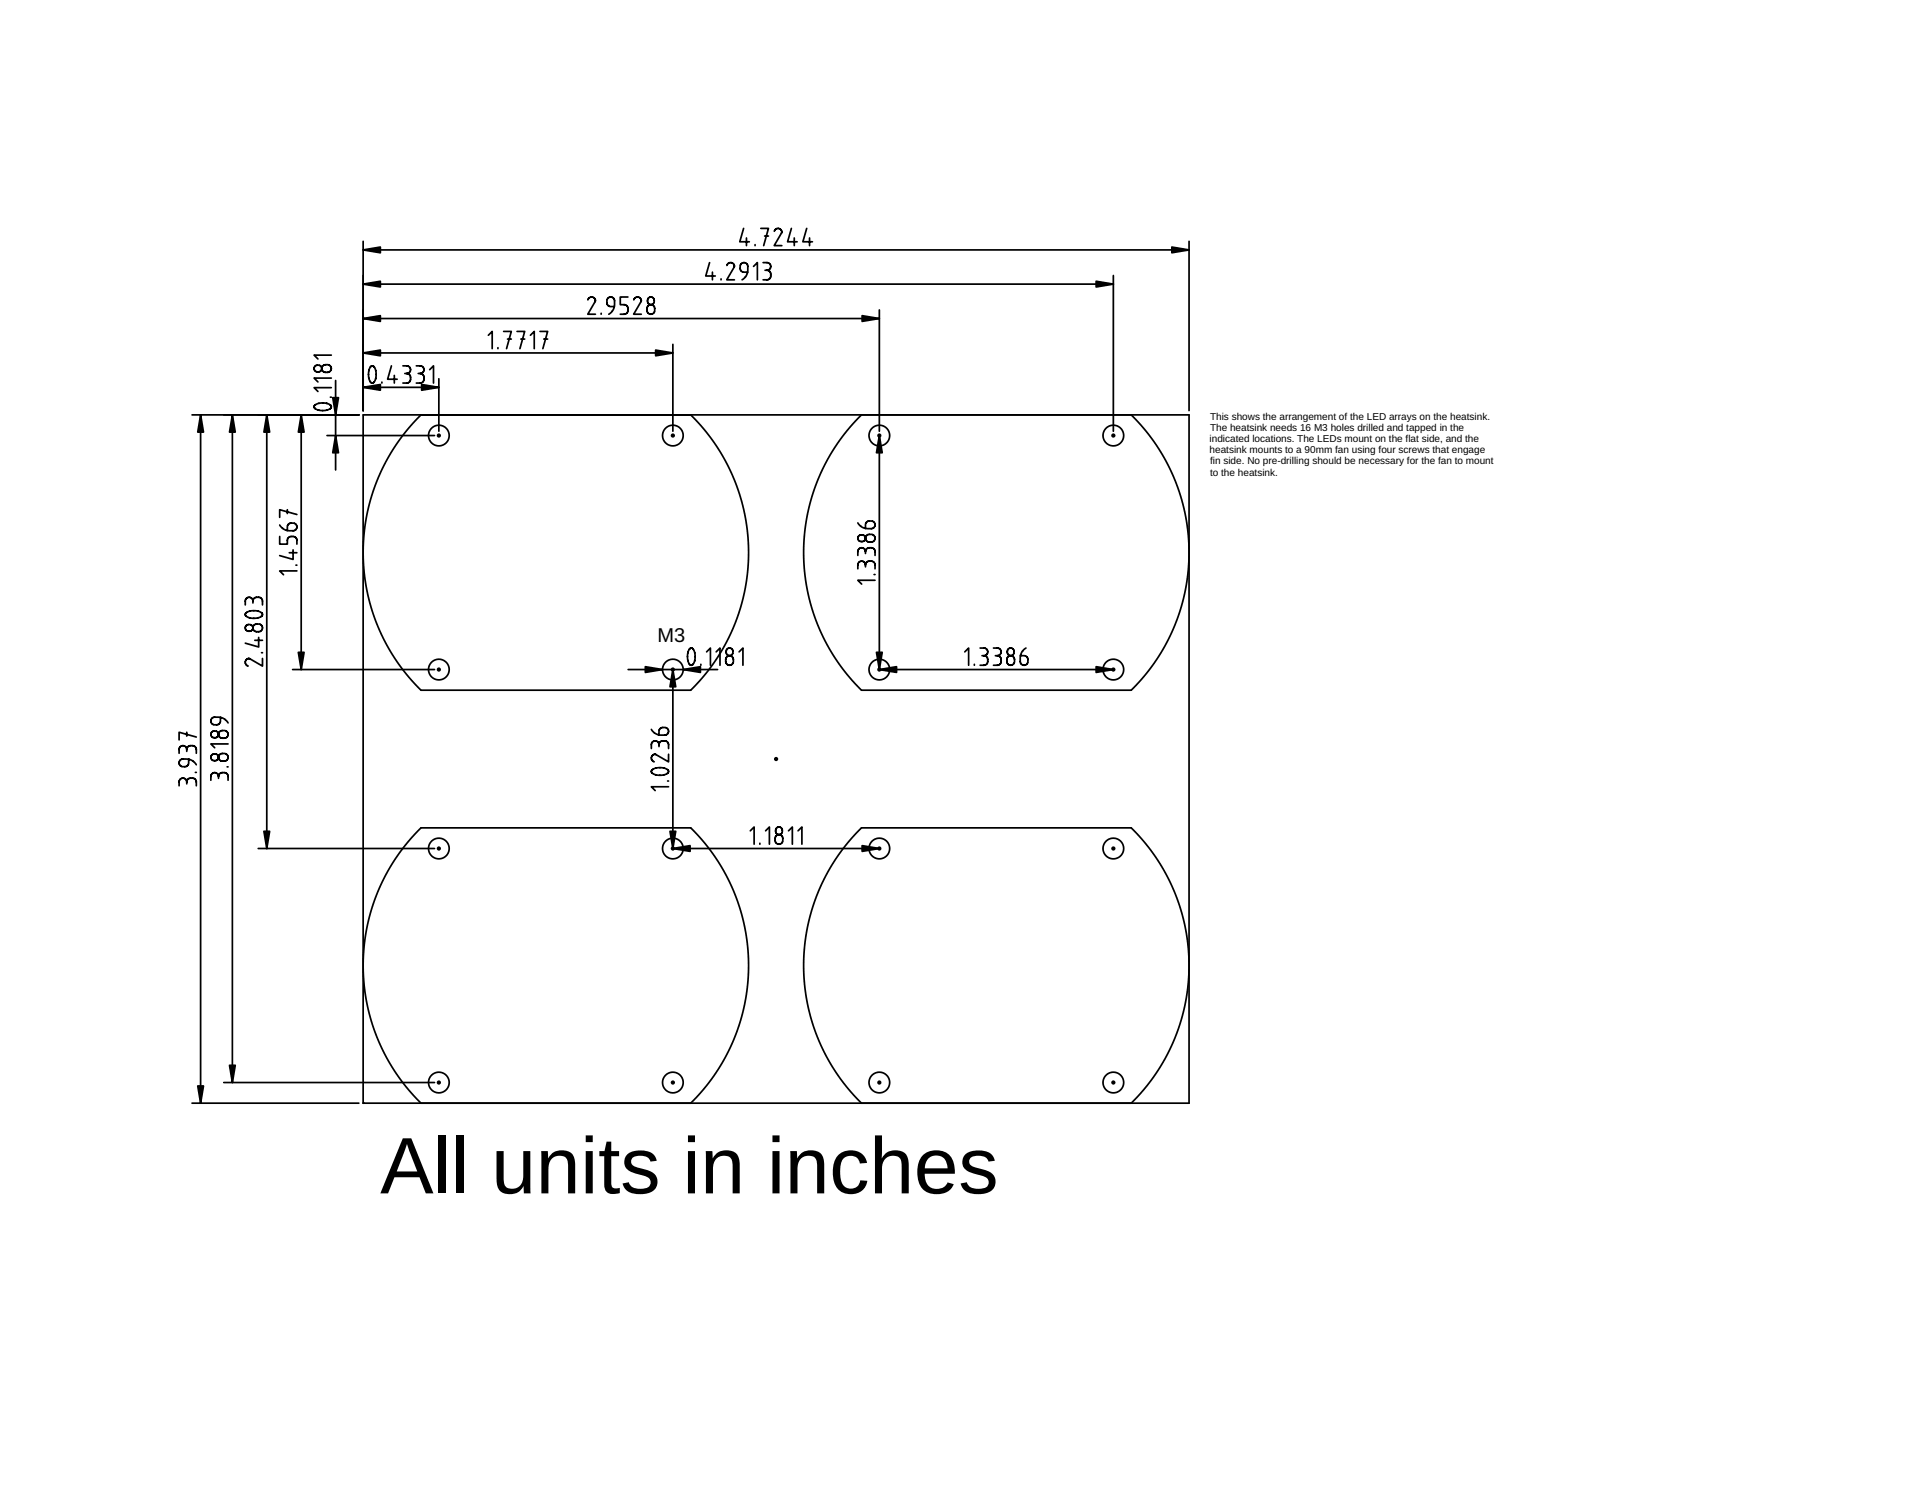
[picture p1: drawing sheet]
<svg xmlns="http://www.w3.org/2000/svg" width="279mm" height="216mm" viewBox="0 0 279 216" stroke-linecap="round" stroke-linejoin="round" font-family="sans-serif">
<g fill="none" stroke="#000" stroke-width=".25">
<path d="M52.8 35.1v24.6M52.8 36.3h120M103.1 38.2l-.6 1.9h1.4M103.5 39.5v1.2M105.6 38.6a.54 .54 0 0 1 .7-.4 .54 .54 0 0 1 .4 .6l-1.1 1.9h1.1M108 33.2l-.5 1.9h1.4M108.5 34.6v1.1M108.6 39.5h-.5a.56 .56 0 0 1-.6-.5v-.3a.56 .56 0 0 1 .6-.5 .56 .56 0 0 1 .6 .5l-.1 .8a1.67 1.67 0 0 1-.8 1.2M109.5 38.7l.5-.5v2.5M109.7 35.5v.2M110.5 33.2h1.2l-.7 2.5M110.9 38.2h.5a.56 .56 0 0 1 .6 .5 .56 .56 0 0 1-.6 .6"/>
<path d="M111.1 34.3h.6M111.2 39.3h.2M111.4 39.3a.56 .56 0 0 1 .6 .5v.3a.56 .56 0 0 1-.6 .6h-.5M112.5 33.6a.54 .54 0 0 1 .6-.4 .54 .54 0 0 1 .5 .6l-1.1 1.9h1.1M115 33.2l-.6 1.9h1.4M115.4 34.6v1.1M117.2 33.2l-.5 1.9h1.3M117.6 34.6v1.1M172.8 35.1v24.6M45.7 58.9a1.74 1.74 0 0 1 2.4 .2v.1a1.84 1.84 0 0 1-2.5 0zM45.8 59.3h.1M46.9 53.2l.3-.2h.4a.56 .56 0 0 1 .5 .5 .56 .56 0 0 1-.5 .6h-.3a.56 .56 0 0 1-.5-.3 .56 .56 0 0 1 .1-.6z"/>
<path d="M48 57.7h.1M48.1 56.3h-2.5l.6 .6M48.1 54.9h-2.5l.6 .6M48.1 51.6h-2.5l.6 .6M48.8 55.3v13M52.8 56.3h11M52.8 51.3h45M52.8 46.3h75M52.8 41.3h109M53.8 53.3h.1M53.9 53.2h.3a1.81 1.81 0 0 1 0 2.4h-.2a1.91 1.91 0 0 1-.1-2.4zM55.5 55.5v.2"/>
<path d="M56.9 53.2l-.6 1.9h1.4M57.3 54.5v1.2M58.5 53.2h.6a.56 .56 0 0 1 .6 .5 .56 .56 0 0 1-.6 .6M58.8 54.3h.3M59.1 54.3a.56 .56 0 0 1 .6 .5v.3a.56 .56 0 0 1-.6 .6h-.6M60.5 53.2h.5a.56 .56 0 0 1 .6 .5 .56 .56 0 0 1-.6 .6M60.8 54.3h.2M61 54.3a.56 .56 0 0 1 .6 .5v.3a.56 .56 0 0 1-.6 .6h-.5M62.4 53.7l.6-.5v2.5M63.8 55v7.7M71 48.7l.5-.5v2.5M72.3 50.5v.2"/>
<path d="M73.2 48.2h1.1l-.7 2.5M73.7 49.3h.6M75.1 48.2h1.1l-.7 2.5M75.7 49.3h.5M77.1 48.7l.5-.5v2.5M78.5 48.2h1.1l-.7 2.5M79 49.3h.6M85.4 43.6a.56 .56 0 0 1 .6-.4 .56 .56 0 0 1 .5 .4M86.5 43.6h.1M86.5 43.6v.2l-1.1 1.9h1.1M87.3 45.5v.2M89.3 44.5h-.6a.56 .56 0 0 1-.5-.5v-.3a.56 .56 0 0 1 .5-.5 .56 .56 0 0 1 .6 .5v.8a1.67 1.67 0 0 1-.8 1.2"/>
<path d="M91.2 43.2h-1.1v1.1h.6a.56 .56 0 0 1 .5 .5v.3a.56 .56 0 0 1-.5 .6h-.6M92.1 43.6a.56 .56 0 0 1 .5-.4 .56 .56 0 0 1 .6 .4M93.2 43.6h.1M93.2 43.6l-.1 .2-1 1.9h1.1M94.2 44.4a.56 .56 0 0 1 .6-.1 .56 .56 0 0 1 .3 .5v.3a.56 .56 0 0 1-.5 .6 .56 .56 0 0 1-.6-.6v-.4zM97.8 50v12.7M104.8 40.5v.2M127.8 45v17.7M161.8 40v22.7M27.9 60.3h24.2M29.1 60.3v100M33.8 60.3v97"/>
<path d="M38.8 60.3v63M40.6 76.3a1.67 1.67 0 0 0 1.5 .8h.5a.56 .56 0 0 0 .5-.5 .56 .56 0 0 0-.5-.6h-.3a.56 .56 0 0 0-.6 .6v.5M40.6 77.9v1.2h1.1v-.6a.56 .56 0 0 1 .6-.6h.3a.56 .56 0 0 1 .5 .6v.6M41.7 74.1v.5M42.6 79.9v1.4l-2-.6M43.1 74.8l-2.5-.7v1.1M43.8 60.3v37M47.5 63.3h15.6M52.8 60.3h120v100h-120zM61.2 60.3l-2 2.1-1.6 2.1-1.4 2.4-1.3 2.5-.9 2.7-.7 2.7-.4 2.8-.1 2.7 .1 2.8 .4 2.7 .7 2.8 1 2.5 1.1 2.5 1.5 2.4 1.7 2.2 1.9 2.1h39.2l.4-.4 1.8-2.1 1.6-2.2 1.4-2.4 1.2-2.5 .9-2.6 .6-2.7 .4-2.7 .1-2.7-.2-2.8-.4-2.7-.7-2.6-1-2.6-1.2-2.4-1.4-2.4-1.6-2.1-1.9-2.1M124.6 76a1.67 1.67 0 0 0 1.5 .8h.5a.56 .56 0 0 0 .5-.5 .56 .56 0 0 0-.5-.6h-.3a.56 .56 0 0 0-.6 .6v.5M125.2 60.3l-2 2.1-1.6 2.1-1.5 2.5-1.2 2.4-.9 2.7-.7 2.7-.4 2.8-.1 2.7 .1 2.7 .4 2.8 .7 2.8 1 2.5 1.2 2.6 1.4 2.3 1.7 2.2 1.9 2.1h39.2l.4-.4 1.8-2.2 1.6-2.2 1.4-2.3 1.2-2.5 .9-2.6 .6-2.7 .4-2.7 .1-2.7-.2-2.8-.4-2.7-.7-2.6-1-2.6-1.2-2.4-1.4-2.4-1.6-2.1-1.9-2.1"/>
<path d="M125.9 77.8l.3-.1 .4-.1a.56 .56 0 0 1 .5 .6 .56 .56 0 0 1-.5 .6h-.3a.56 .56 0 0 1-.5-.4 .56 .56 0 0 1 .1-.6zM127.8 63.3v34h34M35.8 89.5h.1M36.1 95.7a.56 .56 0 0 0-.5 .5 .56 .56 0 0 0 .5 .6M36.1 95.7h.1M36.7 87.3a.56 .56 0 0 0-.5-.5 .56 .56 0 0 0-.6 .5v.6M36.7 87.3a.56 .56 0 0 1 .6-.5h.3a.56 .56 0 0 1 .5 .5v.6M36.7 87.3v.3M36.9 90.8l.3-.1h.4a.56 .56 0 0 1 .5 .5 .56 .56 0 0 1-.5 .6h-.3a.56 .56 0 0 1-.5-.4 .56 .56 0 0 1 .1-.6zM37 93h1.1M37.6 92.6v1.4l-2-.6M38 94.8h.1"/>
<path d="M38 89a1.77 1.77 0 0 0-2.4 .2l.2 .3M38 89h.1M38 89l.1 .4a1.23 1.23 0 0 1-1.4 .4h-.5l-.4-.3M38.1 95.7v1.1l-1.8-1.1h-.2M42 80.3h1.1M42.5 97.3h20.6M43 82.1h.1M43.1 82.9h-2.5l.6 .6M91.3 97.3h13M97.8 97.3v26h30M100.2 94.3a1.77 1.77 0 0 0 .2 2.4l.3-.2M100.2 94.3l.3-.1a1.23 1.23 0 0 1 .5 1.3l-.1 .5-.2 .5"/>
<path d="M100.2 94.3h.1M100.7 96.5h.1M101.8 96.5v.2M102.7 94.7l.5-.5v2.5M104.1 94.7l.5-.5v2.5M105.6 95.4a.56 .56 0 0 1 .6-.1 .56 .56 0 0 1 .4 .5v.3a.56 .56 0 0 1-.6 .6 .56 .56 0 0 1-.6-.6l.1-.4zM107.4 94.7l.5-.5v2.5M125.7 82.1a.56 .56 0 0 0-.5-.6 .56 .56 0 0 0-.6 .6v.5M125.7 82.1a.56 .56 0 0 1 .6-.6h.3a.56 .56 0 0 1 .5 .6v.5M125.7 80.1a.56 .56 0 0 0-.5-.5 .56 .56 0 0 0-.6 .5v.6M125.7 80.1a.56 .56 0 0 1 .6-.5h.3a.56 .56 0 0 1 .5 .5v.6M125.7 80.1v.3"/>
<path d="M125.7 82.1v.3M127 83.5h.1M127.1 84.3h-2.5l.6 .6M140.2 94.7l.5-.5v2.5M141.6 96.5v.2M142.4 94.2h.6a.56 .56 0 0 1 .5 .5 .56 .56 0 0 1-.5 .6M142.7 95.3h.3M143 95.3a.56 .56 0 0 1 .5 .5v.3a.56 .56 0 0 1-.5 .6h-.6M144.3 94.2h.6a.56 .56 0 0 1 .6 .5 .56 .56 0 0 1-.6 .6M144.6 95.3h.3M144.9 95.3a.56 .56 0 0 1 .6 .5v.3a.56 .56 0 0 1-.6 .6h-.6M146.5 95.4a.56 .56 0 0 1 .6-.1 .56 .56 0 0 1 .3 .5v.3a.56 .56 0 0 1-.6 .6 .56 .56 0 0 1-.5-.6v-.4z"/>
<path d="M149.1 94.2a1.67 1.67 0 0 0-.9 1.4v.5a.56 .56 0 0 0 .6 .6 .56 .56 0 0 0 .5-.6v-.3a.56 .56 0 0 0-.5-.5h-.5M27.1 113.6a.56 .56 0 0 0-.5-.5 .56 .56 0 0 0-.6 .5v.6M27.1 113.6a.56 .56 0 0 1 .6-.5h.3a.56 .56 0 0 1 .5 .5v.6M27.1 108.9a.56 .56 0 0 0-.5-.6 .56 .56 0 0 0-.6 .6v.5M27.1 108.9a.56 .56 0 0 1 .6-.6h.3a.56 .56 0 0 1 .5 .6v.5M27.1 106.4v.5M27.1 108.9v.3M27.1 113.6v.3M27.4 110.3v.5a.56 .56 0 0 1-.5 .6h-.3a.56 .56 0 0 1-.6-.6 .56 .56 0 0 1 .6-.5h.8a1.67 1.67 0 0 1 1.1 .8M28.4 112.2h.1M28.5 107.1l-2.5-.7v1.1M31.7 112.8a.56 .56 0 0 0-.5-.5 .56 .56 0 0 0-.6 .5v.6"/>
<path d="M31.7 112.8a.56 .56 0 0 1 .6-.5h.3a.56 .56 0 0 1 .5 .5v.6M31.7 112.8v.3M31.9 109.6l.3-.1h.4a.56 .56 0 0 1 .5 .5 .56 .56 0 0 1-.5 .6h-.3a.56 .56 0 0 1-.5-.4 .56 .56 0 0 1 .1-.6zM31.9 106.3l.3-.1 .4-.1a.56 .56 0 0 1 .5 .6 .56 .56 0 0 1-.5 .6h-.3a.56 .56 0 0 1-.5-.4 .56 .56 0 0 1 .1-.6zM32 104.2v.6a.56 .56 0 0 1-.5 .5h-.3a.56 .56 0 0 1-.6-.5 .56 .56 0 0 1 .6-.6h.8a1.67 1.67 0 0 1 1.1 .8M33 111.4h.1M33.1 108.1h-2.5l.6 .5M94.6 106a1.67 1.67 0 0 0 1.5 .8h.5a.56 .56 0 0 0 .5-.5 .56 .56 0 0 0-.5-.6h-.3a.56 .56 0 0 0-.6 .6v.5M94.7 111.9a1.74 1.74 0 0 1 2.4 .2v.1a1.84 1.84 0 0 1-2.5-.1zM94.8 112.3h.1M95.7 108.2a.56 .56 0 0 0-.5-.6 .56 .56 0 0 0-.6 .6v.6M95.7 108.2a.56 .56 0 0 1 .6-.6h.3a.56 .56 0 0 1 .5 .6v.6"/>
<path d="M95.7 108.2v.3M97 113.5h.1M97.1 114.3h-2.5l.6 .6M97.1 109.6v1.1l-1.8-1.1h-.2a.56 .56 0 0 0-.5 .5 .56 .56 0 0 0 .5 .6M37.5 123.3h25.6M109 120.7l.6-.5v2.5M110.4 122.5v.2M111.2 120.7l.6-.5v2.5M112.8 121.4a.56 .56 0 0 1 .6-.1 .56 .56 0 0 1 .3 .5v.3a.56 .56 0 0 1-.5 .6 .56 .56 0 0 1-.6-.6v-.4zM114.6 120.7l.5-.5v2.5M116 120.7l.5-.5v2.5M32.5 157.3h30.6"/>
<path d="M27.9 160.3h24.2M52.8 160.3h.1M61.2 160.3l-1.9-2.1-1.7-2.2-1.5-2.4-1.1-2.5-1-2.5-.7-2.8-.4-2.7-.1-2.8 .1-2.7 .4-2.8 .7-2.7 .9-2.7 1.3-2.5 1.4-2.4 1.6-2.1 2-2.1h39.2l.4 .4 1.8 2 1.6 2.2 1.4 2.4 1.1 2.5 .9 2.6 .7 2.6 .3 2.7 .2 2.9-.2 2.8-.4 2.7-.7 2.6-1 2.6-1.2 2.5-1.4 2.3-1.7 2.2-1.8 2M125.2 160.3l-1.9-2.1-1.7-2.2-1.4-2.3-1.2-2.6-1-2.5-.7-2.8-.4-2.8-.1-2.7 .1-2.7 .4-2.8 .7-2.7 .9-2.7 1.2-2.4 1.5-2.5 1.6-2.1 2-2.1h39.2l.4 .4 1.8 2 1.6 2.2 1.4 2.4 1.1 2.5 .9 2.6 .7 2.7 .4 2.7 .1 2.8-.2 2.7-.4 2.7-.7 2.6-1 2.6-1.2 2.6-1.4 2.3-1.7 2.2-1.8 2"/>
<circle cx="46.2" cy="53.5" r=".53"/>
<circle cx="94.6" cy="43.7" r=".53"/>
<circle cx="63.8" cy="63.3" r="1.5"/>
<circle cx="97.8" cy="63.3" r="1.5"/>
<circle cx="125.2" cy="78.2" r=".53"/>
<circle cx="127.8" cy="63.3" r="1.5"/>
<circle cx="161.8" cy="63.3" r="1.5"/>
<circle cx="36.2" cy="91.2" r=".53"/>
<circle cx="63.8" cy="97.3" r="1.5"/>
<circle cx="97.8" cy="97.3" r="1.5"/>
<circle cx="106" cy="94.7" r=".53"/>
<circle cx="127.8" cy="97.3" r="1.5"/>
<circle cx="146.8" cy="94.7" r=".53"/>
<circle cx="161.8" cy="97.3" r="1.5"/>
<circle cx="31.2" cy="106.7" r=".53"/>
<circle cx="31.2" cy="110" r=".53"/>
<circle cx="63.8" cy="123.3" r="1.5"/>
<circle cx="97.8" cy="123.3" r="1.5"/>
<circle cx="113.2" cy="120.7" r=".53"/>
<circle cx="127.8" cy="123.3" r="1.5"/>
<circle cx="161.8" cy="123.3" r="1.5"/>
<circle cx="63.8" cy="157.3" r="1.5"/>
<circle cx="97.8" cy="157.3" r="1.5"/>
<circle cx="127.8" cy="157.3" r="1.5"/>
<circle cx="161.8" cy="157.3" r="1.5"/>
</g>
<g fill="#000" stroke="#000" stroke-width=".25">
<path d="M52.8 36.3l2.5-.4v.8zM170.3 35.9l2.5 .4-2.5 .4zM52.8 56.3l2.5-.4v.8zM52.8 51.3l2.5-.4v.8zM52.8 46.3l2.5-.4v.8zM52.8 41.3l2.5-.4v.8zM61.3 55.9l2.5 .4-2.5 .4zM95.3 50.9l2.5 .4-2.5 .4zM125.3 45.9l2.5 .4-2.5 .4zM159.3 40.9l2.5 .4-2.5 .4zM29.1 60.3l.5 2.5h-.9zM33.8 60.3l.4 2.5h-.9z"/>
<path d="M38.8 60.3l.4 2.5h-.9zM43.8 60.3l.4 2.5h-.9zM48.3 57.8h.9l-.4 2.5zM48.8 63.3l.4 2.5h-.9zM127.8 63.3l.4 2.5h-.9zM43.3 94.8h.9l-.4 2.5zM93.8 96.9l2.5 .4-2.5 .4zM97.8 97.3l.4 2.5h-.9zM99.3 97.3l2.5-.4v.8zM127.8 97.3l2.5-.4v.8zM127.3 94.8h.9l-.4 2.5zM159.3 96.9l2.5 .4-2.5 .4z"/>
<path d="M38.3 120.8h.9l-.4 2.5zM97.3 120.8h.9l-.4 2.5zM97.8 123.3l2.5-.4v.8zM125.3 122.9l2.5 .4-2.5 .4zM33.3 154.8h.9l-.4 2.5zM28.7 157.8h.9l-.5 2.5z"/>
<circle cx="63.8" cy="63.3" r=".19"/>
<circle cx="97.8" cy="63.3" r=".19"/>
<circle cx="127.8" cy="63.3" r=".19"/>
<circle cx="161.8" cy="63.3" r=".19"/>
<circle cx="63.8" cy="97.3" r=".19"/>
<circle cx="97.8" cy="97.3" r=".19"/>
<circle cx="127.8" cy="97.3" r=".19"/>
<circle cx="161.8" cy="97.3" r=".19"/>
<circle cx="112.8" cy="110.3" r=".19"/>
<circle cx="63.8" cy="123.3" r=".19"/>
<circle cx="97.8" cy="123.3" r=".19"/>
<circle cx="127.8" cy="123.3" r=".19"/>
<circle cx="161.8" cy="123.3" r=".19"/>
<circle cx="63.8" cy="157.3" r=".19"/>
<circle cx="97.8" cy="157.3" r=".19"/>
<circle cx="127.8" cy="157.3" r=".19"/>
<circle cx="161.8" cy="157.3" r=".19"/>
</g>
<g fill="#000">
<path d="M52.8 36.3l2.5-.4v.8zM170.3 35.9l2.5 .4-2.5 .4zM52.8 56.3l2.5-.4v.8zM52.8 51.3l2.5-.4v.8zM52.8 46.3l2.5-.4v.8zM52.8 41.3l2.5-.4v.8zM61.3 55.9l2.5 .4-2.5 .4zM95.3 50.9l2.5 .4-2.5 .4zM125.3 45.9l2.5 .4-2.5 .4zM159.3 40.9l2.5 .4-2.5 .4zM29.1 60.3l.5 2.5h-.9zM33.8 60.3l.4 2.5h-.9z"/>
<path d="M38.8 60.3l.4 2.5h-.9zM43.8 60.3l.4 2.5h-.9zM48.3 57.8h.9l-.4 2.5zM48.8 63.3l.4 2.5h-.9zM127.8 63.3l.4 2.5h-.9zM43.3 94.8h.9l-.4 2.5zM93.8 96.9l2.5 .4-2.5 .4zM97.8 97.3l.4 2.5h-.9zM99.3 97.3l2.5-.4v.8zM127.8 97.3l2.5-.4v.8zM127.3 94.8h.9l-.4 2.5zM159.3 96.9l2.5 .4-2.5 .4z"/>
<path d="M38.3 120.8h.9l-.4 2.5zM97.3 120.8h.9l-.4 2.5zM97.8 123.3l2.5-.4v.8zM125.3 122.9l2.5 .4-2.5 .4zM33.3 154.8h.9l-.4 2.5zM28.7 157.8h.9l-.5 2.5z"/>
</g>
<text font-size="11.6" x="55.2" y="173.4">All units in inches</text>
<text font-size="2.9" x="95.5" y="93.3">M3</text>
<g font-size="1.5">
<text x="175.7" y="65.8">heatsink mounts to a 90mm fan using four screws that engage</text>
<text x="175.7" y="64.2">indicated locations. The LEDs mount on the flat side, and the</text>
<text x="175.8" y="61">This shows the arrangement of the LED arrays on the heatsink.</text>
<text x="175.8" y="62.6">The heatsink needs 16 M3 holes drilled and tapped in the</text>
<text x="175.8" y="69.1">to the heatsink.</text>
<text x="175.8" y="67.5">fin side. No pre-drilling should be necessary for the fan to mount</text>
</g>
</svg>
